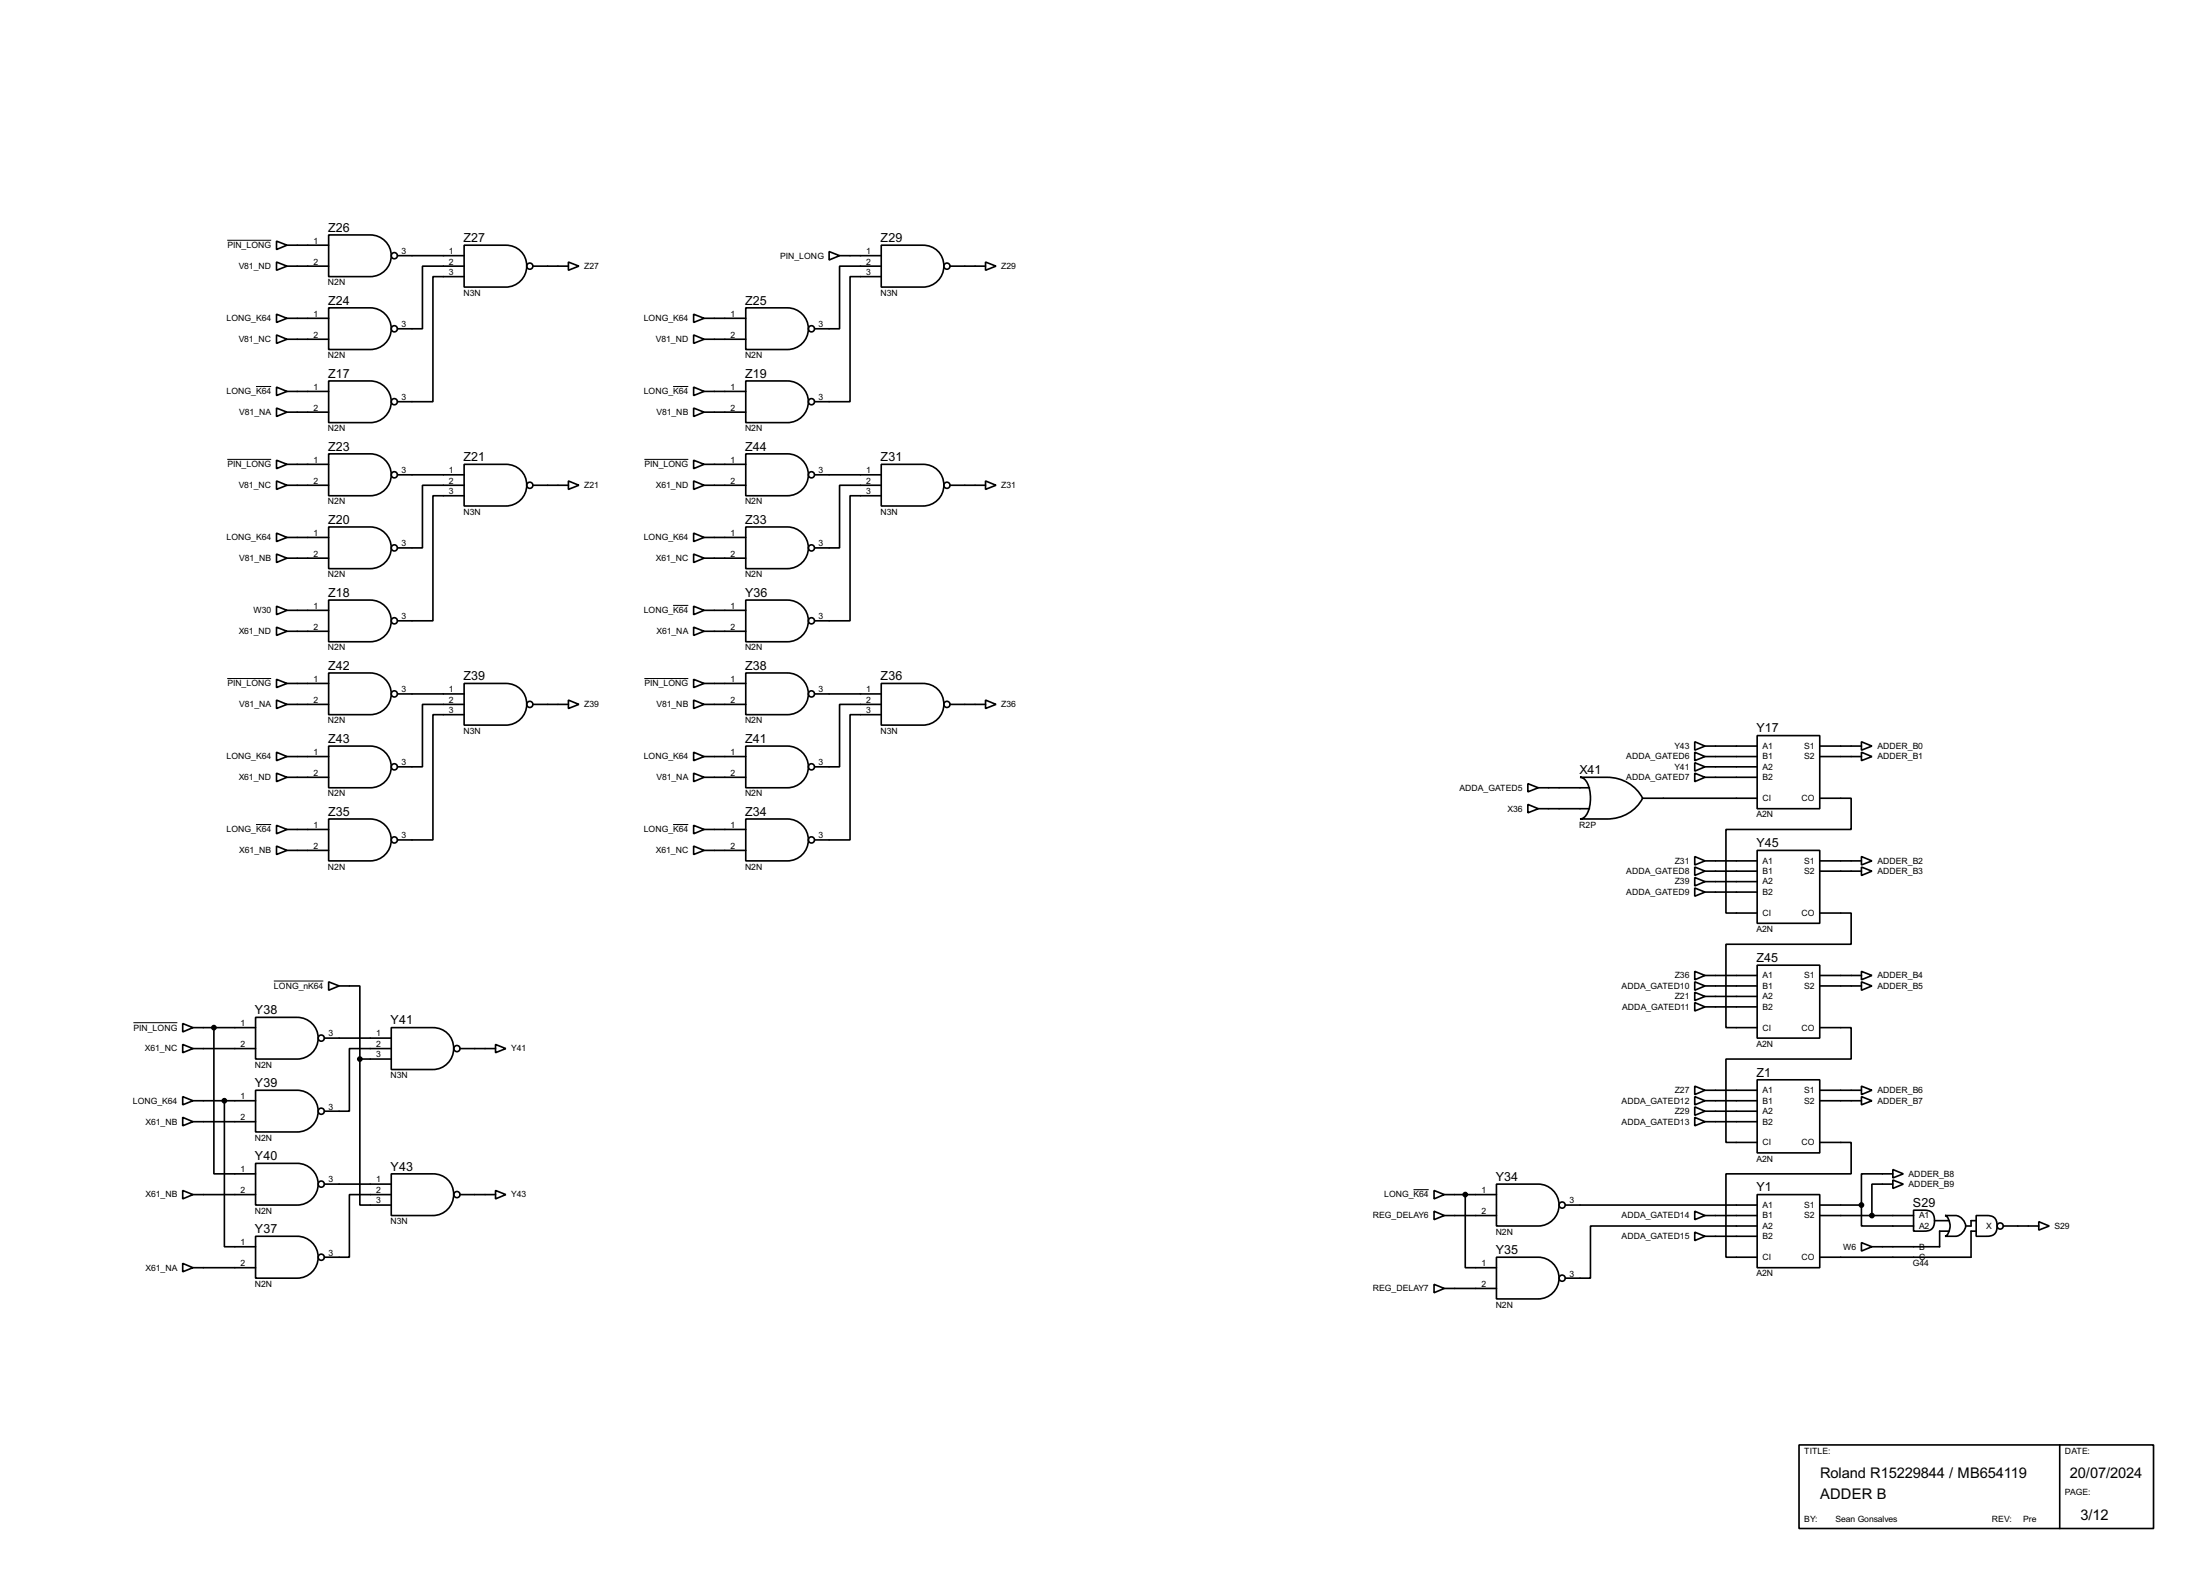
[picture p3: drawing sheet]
<svg xmlns="http://www.w3.org/2000/svg" width="536mm" height="383mm" viewBox="0 0 536 383" stroke-linecap="round" stroke-linejoin="round" font-family="sans-serif">
<g fill="none" stroke="#000" stroke-width=".4">
<path d="M67.4 58.7l2.5 1-2.5 1.1zM69.9 59.7h10.2M80.1 57.2h10.1a5.1 5.1 0 0 1 5.1 5.1 5.1 5.1 0 0 1-5.1 5.1h-10.1zM113.1 59.7h10.1a5.1 5.1 0 0 1 5.1 5.1 5.1 5.1 0 0 1-5.1 5.1h-10.1zM214.7 59.7h10.1a5.1 5.1 0 0 1 5.1 5.1 5.1 5.1 0 0 1-5.1 5.1h-10.1zM67.4 63.8l2.5 1-2.5 1zM67.4 76.5l2.5 1-2.5 1zM69.9 64.8h10.2M69.9 77.5h10.2M80.1 75h10.1a5.1 5.1 0 0 1 5.1 5 5.1 5.1 0 0 1-5.1 5.1h-10.1zM96.8 62.3h16.3M113.1 64.8h-10.2v15.3h-6.1"/>
<path d="M113.1 67.4h-7.6v30.4h-8.7M129.8 64.8h8.7M138.5 63.8l2.5 1-2.5 1zM169 76.5l2.5 1-2.5 1zM171.5 77.5h10.2M181.7 75h10.1a5.1 5.1 0 0 1 5.1 5 5.1 5.1 0 0 1-5.1 5.1h-10.1zM202 61.3l2.5 1-2.5 1zM204.5 62.3h10.2M214.7 64.8h-10.2v15.3h-6.1M214.7 67.4h-7.6v30.4h-8.7M231.4 64.8h8.7M240.1 63.8l2.5 1-2.5 1z"/>
<path d="M67.4 94.3l2.5 1-2.5 1zM67.4 81.6l2.5 1-2.5 1zM67.4 99.4l2.5 1-2.5 1zM69.9 95.3h10.2M69.9 82.6h10.2M80.1 92.8h10.1a5.1 5.1 0 0 1 5.1 5 5.1 5.1 0 0 1-5.1 5.1h-10.1zM169 94.3l2.5 1-2.5 1zM169 99.4l2.5 1-2.5 1zM169 81.6l2.5 1-2.5 1zM171.5 95.3h10.2M171.5 82.6h10.2M181.7 92.8h10.1a5.1 5.1 0 0 1 5.1 5 5.1 5.1 0 0 1-5.1 5.1h-10.1z"/>
<path d="M67.4 112.1l2.5 1-2.5 1zM67.4 117.1l2.5 1.1-2.5 1zM69.9 113.1h10.2M69.9 118.2h10.2M69.9 100.4h10.2M80.1 110.5h10.1a5.1 5.1 0 0 1 5.1 5.1 5.1 5.1 0 0 1-5.1 5.1h-10.1zM96.8 115.6h16.3M113.1 113.1h10.1a5.1 5.1 0 0 1 5.1 5 5.1 5.1 0 0 1-5.1 5.1h-10.1zM113.1 118.2h-10.2v15.2h-6.1M129.8 118.2h8.7M138.5 117.1l2.5 1.1-2.5 1zM169 112.1l2.5 1-2.5 1z"/>
<path d="M169 117.1l2.5 1.1-2.5 1zM171.5 113.1h10.2M171.5 118.2h10.2M171.5 100.4h10.2M181.7 110.5h10.1a5.1 5.1 0 0 1 5.1 5.1 5.1 5.1 0 0 1-5.1 5.1h-10.1zM198.4 115.6h16.3M214.7 113.1h10.1a5.1 5.1 0 0 1 5.1 5 5.1 5.1 0 0 1-5.1 5.1h-10.1zM214.7 118.2h-10.2v15.2h-6.1M231.4 118.2h8.7M240.1 117.1l2.5 1.1-2.5 1zM67.4 129.8l2.5 1.1-2.5 1zM67.4 134.9l2.5 1-2.5 1.1z"/>
<path d="M69.9 135.9h10.2M69.9 130.9h10.2M80.1 128.3h10.1a5.1 5.1 0 0 1 5.1 5.1 5.1 5.1 0 0 1-5.1 5.1h-10.1zM113.1 120.7h-7.6v30.5h-8.7M169 134.9l2.5 1-2.5 1.1zM169 129.8l2.5 1.1-2.5 1zM171.5 135.9h10.2M171.5 130.9h10.2M181.7 128.3h10.1a5.1 5.1 0 0 1 5.1 5.1 5.1 5.1 0 0 1-5.1 5.1h-10.1zM214.7 120.7h-7.6v30.5h-8.7M67.4 152.7l2.5 1-2.5 1zM67.4 147.6l2.5 1-2.5 1.1z"/>
<path d="M69.9 153.7h10.2M69.9 148.6h10.2M80.1 146.1h10.1a5.1 5.1 0 0 1 5.1 5.1 5.1 5.1 0 0 1-5.1 5.1h-10.1zM169 152.7l2.5 1-2.5 1zM169 147.6l2.5 1-2.5 1.1zM171.5 153.7h10.2M171.5 148.6h10.2M181.7 146.1h10.1a5.1 5.1 0 0 1 5.1 5.1 5.1 5.1 0 0 1-5.1 5.1h-10.1zM67.4 165.4l2.5 1-2.5 1zM67.4 170.5l2.5 1-2.5 1zM69.9 166.4h10.2M69.9 171.5h10.2"/>
<path d="M80.1 163.9h10.1a5.1 5.1 0 0 1 5.1 5 5.1 5.1 0 0 1-5.1 5.1h-10.1zM96.8 169h16.3M113.1 166.4h10.1a5.1 5.1 0 0 1 5.1 5.1 5.1 5.1 0 0 1-5.1 5.1h-10.1zM113.1 171.5h-10.2v15.2h-6.1M113.1 174h-7.6v30.5h-8.7M129.8 171.5h8.7M138.5 170.5l2.5 1-2.5 1zM169 165.4l2.5 1-2.5 1zM169 170.5l2.5 1-2.5 1zM171.5 166.4h10.2M171.5 171.5h10.2M181.7 163.9h10.1a5.1 5.1 0 0 1 5.1 5 5.1 5.1 0 0 1-5.1 5.1h-10.1z"/>
<path d="M198.4 169h16.3M214.7 166.4h10.1a5.1 5.1 0 0 1 5.1 5.1 5.1 5.1 0 0 1-5.1 5.1h-10.1zM214.7 171.5h-10.2v15.2h-6.1M214.7 174h-7.6v30.5h-8.7M231.4 171.5h8.7M240.1 170.5l2.5 1-2.5 1zM428 179.1h15.3v17.8h-15.3zM67.4 188.3l2.5 1-2.5 1zM67.4 183.2l2.5 1-2.5 1zM69.9 184.2h10.2M69.9 189.3h10.2M80.1 181.7h10.1a5.1 5.1 0 0 1 5.1 5 5.1 5.1 0 0 1-5.1 5.1h-10.1z"/>
<path d="M80.1 199.4h10.1a5.1 5.1 0 0 1 5.1 5.1 5.1 5.1 0 0 1-5.1 5.1h-10.1zM169 188.3l2.5 1-2.5 1zM169 183.2l2.5 1-2.5 1zM171.5 184.2h10.2M171.5 189.3h10.2M181.7 181.7h10.1a5.1 5.1 0 0 1 5.1 5 5.1 5.1 0 0 1-5.1 5.1h-10.1zM181.7 199.4h10.1a5.1 5.1 0 0 1 5.1 5.1 5.1 5.1 0 0 1-5.1 5.1h-10.1zM372.2 190.8l2.5 1-2.5 1zM372.2 195.9l2.5 1-2.5 1zM374.7 191.8h12.5M374.7 196.9h12.5M384.9 189.3h6.6a9.6 9.6 0 0 1 8.6 5.1 9.6 9.6 0 0 1-8.6 5h-6.6a3.2 3.2 0 0 0 2.3-3.1 7.7 7.7 0 0 0-1.3-6.6z"/>
<path d="M400.1 194.4h27.9M412.8 180.6l2.5 1.1-2.5 1zM412.8 183.2l2.5 1-2.5 1zM412.8 185.7l2.5 1-2.5 1.1zM412.8 188.3l2.5 1-2.5 1zM415.3 181.7h12.7M415.3 186.7h12.7M415.3 184.2h12.7M415.3 189.3h12.7M443.3 194.4h7.6v7.6h-30.5v20.3h7.6M443.3 181.7h10.1M443.3 184.2h10.1"/>
<path d="M453.4 180.6l2.6 1.1-2.6 1zM453.4 183.2l2.6 1-2.6 1zM67.4 201l2.5 1-2.5 1zM67.4 206l2.5 1.1-2.5 1zM69.9 207.1h10.2M69.9 202h10.2M169 206l2.5 1.1-2.5 1zM169 201l2.5 1-2.5 1zM171.5 207.1h10.2M171.5 202h10.2M412.8 208.6l2.5 1-2.5 1zM412.8 211.1l2.5 1-2.5 1.1z"/>
<path d="M412.8 213.7l2.5 1-2.5 1zM412.8 216.2l2.5 1-2.5 1zM415.3 209.6h12.7M415.3 214.7h12.7M415.3 212.1h12.7M415.3 217.2h12.7M428 207.1h15.3v17.7h-15.3zM443.3 209.6h10.1M443.3 212.1h10.1M453.4 208.6l2.6 1-2.6 1zM453.4 211.1l2.6 1-2.6 1.1zM80.1 239.1l2.5 1-2.5 1z"/>
<path d="M412.8 236.5l2.5 1-2.5 1.1zM412.8 239.1l2.5 1-2.5 1zM415.3 237.5h12.7M428 235h15.3v17.8h-15.3zM443.3 222.3h7.6v7.6h-30.5v20.3h7.6M443.3 237.5h10.1M453.4 236.5l2.6 1-2.6 1.1zM453.4 239.1l2.6 1-2.6 1zM44.5 254.3l2.5 1-2.5 1zM44.5 249.2l2.5 1-2.5 1.1zM47 255.3h15.3M47 250.2h15.3"/>
<path d="M52.1 250.2v35.6h10.2M62.3 247.7h10.1a5.1 5.1 0 0 1 5.1 5.1 5.1 5.1 0 0 1-5.1 5.1h-10.1zM79 252.8h16.3M82.6 240.1h5.1v17.8M87.7 257.9v35.5h7.6M87.7 257.9h7.6M95.3 250.2h10.2a5.1 5.1 0 0 1 5 5.1 5.1 5.1 0 0 1-5 5.1h-10.2zM95.3 255.3h-10.2v15.3h-6.1M112.1 255.3h8.6M120.7 254.3l2.5 1-2.5 1zM412.8 241.6l2.5 1-2.5 1zM412.8 244.1l2.5 1.1-2.5 1z"/>
<path d="M415.3 240.1h12.7M415.3 242.6h12.7M415.3 245.2h12.7M443.3 250.2h7.6v7.7h-30.5v20.3h7.6M443.3 240.1h10.1M44.5 272.1l2.5 1-2.5 1zM44.5 267l2.5 1-2.5 1zM47 268h15.3M47 273.1h15.3M54.7 268v35.6h7.6M62.3 265.5h10.1a5.1 5.1 0 0 1 5.1 5 5.1 5.1 0 0 1-5.1 5.1h-10.1zM412.8 264.5l2.5 1-2.5 1z"/>
<path d="M412.8 267l2.5 1-2.5 1zM412.8 269.5l2.5 1.1-2.5 1zM412.8 272.1l2.5 1-2.5 1zM415.3 265.5h12.7M415.3 268h12.7M415.3 270.6h12.7M415.3 273.1h12.7M428 262.9h15.3v17.8h-15.3zM443.3 278.2h7.6v7.6h-30.5v20.3h7.6M443.3 265.5h10.1M443.3 268h10.1M453.4 264.5l2.6 1-2.6 1z"/>
<path d="M453.4 267l2.6 1-2.6 1zM44.5 289.9l2.5 1-2.5 1zM47 290.9h15.3M62.3 283.3h10.1a5.1 5.1 0 0 1 5.1 5 5.1 5.1 0 0 1-5.1 5.1h-10.1zM79 288.3h16.3M95.3 285.8h10.2a5.1 5.1 0 0 1 5 5.1 5.1 5.1 0 0 1-5 5.1h-10.2zM95.3 290.9h-10.2v15.2h-6.1M112.1 290.9h8.6M120.7 289.9l2.5 1-2.5 1zM349.3 289.9l2.5 1-2.5 1zM349.3 294.9l2.5 1.1-2.5 1zM351.8 296h12.7"/>
<path d="M351.8 290.9h12.7M356.9 290.9v17.8h7.6M364.5 288.3h10.2a5.1 5.1 0 0 1 5.1 5.1 5.1 5.1 0 0 1-5.1 5.1h-10.2zM381.3 293.4h46.7M412.8 294.9l2.5 1.1-2.5 1zM415.3 296h12.7M428 290.9h15.3v17.8h-15.3zM428 298.5h-40.6v12.7h-6.1M443.3 293.4h10.1M443.3 296h22.8M453.4 293.4v5.1h12.7M461.1 284.8l2.5 1-2.5 1z"/>
<path d="M461.1 287.3l2.5 1-2.5 1.1zM461.1 285.8h-7.7v7.6M461.1 288.3h-5.1v7.7M466.1 294.7a7.6 7.6 0 0 1 4.2 .3 3.1 3.1 0 0 1 0 4.4 7.6 7.6 0 0 1-4.2 .4zM471.2 297.2h3.6M473.8 296h2.5a2.52 2.52 0 0 1 2.4 2.2 2.52 2.52 0 0 1-1.8 2.7l-3.1 .1a3.2 3.2 0 0 0 .8-4.1l-.5-.8zM474.8 299.8h-2.3v3.8h-16.5M481.4 296a7.6 7.6 0 0 1 4.1 .3 3.1 3.1 0 0 1 0 4.4 7.7 7.7 0 0 1-4.1 .3zM481.4 299.8h-1.3v6.3h-36.8M481.4 297.2h-1.3v1.3h-1.3M488 298.5h8.6M496.6 297.5l2.6 1-2.6 1z"/>
<path d="M44.5 307.6l2.5 1.1-2.5 1zM47 308.7h15.3M62.3 301h10.1a5.1 5.1 0 0 1 5.1 5.1 5.1 5.1 0 0 1-5.1 5.1h-10.1zM349.3 312.7l2.5 1-2.5 1.1zM351.8 313.7h12.7M364.5 306.1h10.2a5.1 5.1 0 0 1 5.1 5.1 5.1 5.1 0 0 1-5.1 5.1h-10.2zM412.8 300l2.5 1-2.5 1.1zM415.3 301h12.7M453.4 302.6l2.6 1-2.6 1zM438.2 351.8h86.4v20.4h-86.4zM501.7 351.8v20.4"/>
<circle cx="96" cy="62.3" r=".75"/>
<circle cx="129" cy="64.8" r=".75"/>
<circle cx="230.6" cy="64.8" r=".75"/>
<circle cx="96" cy="80.1" r=".75"/>
<circle cx="96" cy="97.8" r=".75"/>
<circle cx="197.6" cy="80.1" r=".75"/>
<circle cx="197.6" cy="97.8" r=".75"/>
<circle cx="96" cy="115.6" r=".75"/>
<circle cx="129" cy="118.2" r=".75"/>
<circle cx="197.6" cy="115.6" r=".75"/>
<circle cx="230.6" cy="118.2" r=".75"/>
<circle cx="96" cy="133.4" r=".75"/>
<circle cx="197.6" cy="133.4" r=".75"/>
<circle cx="96" cy="151.2" r=".75"/>
<circle cx="197.6" cy="151.2" r=".75"/>
<circle cx="96" cy="169" r=".75"/>
<circle cx="129" cy="171.5" r=".75"/>
<circle cx="197.6" cy="169" r=".75"/>
<circle cx="230.6" cy="171.5" r=".75"/>
<circle cx="96" cy="186.7" r=".75"/>
<circle cx="197.6" cy="186.7" r=".75"/>
<circle cx="96" cy="204.5" r=".75"/>
<circle cx="197.6" cy="204.5" r=".75"/>
<circle cx="78.2" cy="252.8" r=".75"/>
<circle cx="111.3" cy="255.3" r=".75"/>
<circle cx="78.2" cy="270.6" r=".75"/>
<circle cx="78.2" cy="288.3" r=".75"/>
<circle cx="111.3" cy="290.9" r=".75"/>
<circle cx="380.5" cy="293.4" r=".75"/>
<circle cx="487.2" cy="298.5" r=".75"/>
<circle cx="78.2" cy="306.1" r=".75"/>
<circle cx="380.5" cy="311.2" r=".75"/>
</g>
<g fill="none" stroke="#000" stroke-width=".24">
<path d="M55.4 58.5h10.7M62.4 94.1h3.7M164 94.1h3.7M55.4 111.9h10.7M157 111.9h10.7M164 147.4h3.7M55.4 165.2h10.7M157 165.2h10.7M62.4 200.8h3.7M164 200.8h3.7M66.7 238.9h12.1M32.5 249h10.7"/>
<path d="M344.3 289.7h3.7"/>
</g>
<g fill="#000" stroke="#000" stroke-width=".4">
<circle cx="52.1" cy="250.2" r=".5"/>
<circle cx="87.6" cy="257.9" r=".5"/>
<circle cx="54.6" cy="268" r=".5"/>
<circle cx="356.9" cy="290.9" r=".5"/>
<circle cx="453.4" cy="293.4" r=".5"/>
<circle cx="455.9" cy="296" r=".5"/>
</g>
<g font-size="4">
<text x="443.3" y="360">Roland R15229844 / MB654119</text>
<text x="504.2" y="360">20/07/2024</text>
<text x="443.3" y="365.1">ADDER B</text>
<text x="506.8" y="370.1">3/12</text>
</g>
<g font-size="3.4">
<text x="79.9" y="56.4">Z26</text>
<text x="112.9" y="58.9">Z27</text>
<text x="214.5" y="58.9">Z29</text>
<text x="79.9" y="74.1">Z24</text>
<text x="181.5" y="74.1">Z25</text>
<text x="79.9" y="92">Z17</text>
<text x="181.5" y="92">Z19</text>
<text x="79.9" y="109.7">Z23</text>
<text x="112.9" y="112.2">Z21</text>
<text x="181.5" y="109.7">Z44</text>
<text x="214.5" y="112.2">Z31</text>
<text x="79.9" y="127.5">Z20</text>
<text x="181.5" y="127.5">Z33</text>
<text x="79.9" y="145.3">Z18</text>
<text x="181.5" y="145.3">Y36</text>
<text x="79.9" y="163">Z42</text>
<text x="112.9" y="165.6">Z39</text>
<text x="181.5" y="163">Z38</text>
<text x="214.5" y="165.6">Z36</text>
<text x="427.9" y="178.3">Y17</text>
<text x="79.9" y="180.9">Z43</text>
<text x="181.5" y="180.9">Z41</text>
<text x="384.7" y="188.5">X41</text>
<text x="79.9" y="198.6">Z35</text>
<text x="181.5" y="198.6">Z34</text>
<text x="427.9" y="206.3">Y45</text>
<text x="427.9" y="234.2">Z45</text>
<text x="62.1" y="246.9">Y38</text>
<text x="95.2" y="249.4">Y41</text>
<text x="427.9" y="262.1">Z1</text>
<text x="62.1" y="264.7">Y39</text>
<text x="62.1" y="282.5">Y40</text>
<text x="95.2" y="285">Y43</text>
<text x="364.4" y="287.5">Y34</text>
<text x="427.9" y="290.1">Y1</text>
<text x="466" y="293.9">S29</text>
<text x="62.1" y="300.2">Y37</text>
<text x="364.4" y="305.3">Y35</text>
</g>
<g font-size="2.4">
<text x="76.4" y="59.3">1</text>
<text x="55.4" y="60.4">PIN_LONG</text>
<text x="58.1" y="65.5">V81_ND</text>
<text x="76.4" y="64.4">2</text>
<text x="97.8" y="61.9">3</text>
<text x="109.4" y="61.9">1</text>
<text x="109.4" y="64.4">2</text>
<text x="142.3" y="65.5">Z27</text>
<text x="190" y="62.9">PIN_LONG</text>
<text x="211" y="61.9">1</text>
<text x="211" y="64.4">2</text>
<text x="243.9" y="65.5">Z29</text>
<text x="79.9" y="69.5">N2N</text>
<text x="109.4" y="67">3</text>
<text x="112.9" y="72">N3N</text>
<text x="211" y="67">3</text>
<text x="214.5" y="72">N3N</text>
<text x="76.4" y="77.1">1</text>
<text x="178" y="77.1">1</text>
<text x="55.2" y="78.2">LONG_K64</text>
<text x="58.1" y="83.3">V81_NC</text>
<text x="76.4" y="82.2">2</text>
<text x="97.8" y="79.7">3</text>
<text x="156.8" y="78.2">LONG_K64</text>
<text x="159.7" y="83.3">V81_ND</text>
<text x="178" y="82.2">2</text>
<text x="199.4" y="79.7">3</text>
<text x="79.9" y="87.2">N2N</text>
<text x="181.5" y="87.2">N2N</text>
<text x="55.2" y="96">LONG_K64</text>
<text x="76.4" y="94.9">1</text>
<text x="156.8" y="96">LONG_K64</text>
<text x="178" y="94.9">1</text>
<text x="58.3" y="101">V81_NA</text>
<text x="76.4" y="100">2</text>
<text x="97.8" y="97.4">3</text>
<text x="159.9" y="101">V81_NB</text>
<text x="178" y="100">2</text>
<text x="199.4" y="97.4">3</text>
<text x="79.9" y="105">N2N</text>
<text x="181.5" y="105">N2N</text>
<text x="55.4" y="113.7">PIN_LONG</text>
<text x="76.4" y="112.7">1</text>
<text x="157" y="113.7">PIN_LONG</text>
<text x="178" y="112.7">1</text>
<text x="58.1" y="118.9">V81_NC</text>
<text x="76.4" y="117.8">2</text>
<text x="97.8" y="115.2">3</text>
<text x="109.4" y="115.2">1</text>
<text x="109.4" y="117.8">2</text>
<text x="142.3" y="118.9">Z21</text>
<text x="159.7" y="118.9">X61_ND</text>
<text x="178" y="117.8">2</text>
<text x="199.4" y="115.2">3</text>
<text x="211" y="115.2">1</text>
<text x="211" y="117.8">2</text>
<text x="243.9" y="118.9">Z31</text>
<text x="79.9" y="122.8">N2N</text>
<text x="109.4" y="120.3">3</text>
<text x="112.9" y="125.3">N3N</text>
<text x="181.5" y="122.8">N2N</text>
<text x="211" y="120.3">3</text>
<text x="214.5" y="125.3">N3N</text>
<text x="55.2" y="131.6">LONG_K64</text>
<text x="76.4" y="130.5">1</text>
<text x="156.8" y="131.6">LONG_K64</text>
<text x="178" y="130.5">1</text>
<text x="58.3" y="136.6">V81_NB</text>
<text x="76.4" y="135.5">2</text>
<text x="97.8" y="133">3</text>
<text x="159.7" y="136.6">X61_NC</text>
<text x="178" y="135.5">2</text>
<text x="199.4" y="133">3</text>
<text x="79.9" y="140.5">N2N</text>
<text x="181.5" y="140.5">N2N</text>
<text x="61.7" y="149.3">W30</text>
<text x="76.4" y="148.2">1</text>
<text x="156.8" y="149.3">LONG_K64</text>
<text x="178" y="148.2">1</text>
<text x="58.1" y="154.4">X61_ND</text>
<text x="76.4" y="153.3">2</text>
<text x="97.8" y="150.8">3</text>
<text x="159.9" y="154.4">X61_NA</text>
<text x="178" y="153.3">2</text>
<text x="199.4" y="150.8">3</text>
<text x="79.9" y="158.4">N2N</text>
<text x="181.5" y="158.4">N2N</text>
<text x="55.4" y="167.1">PIN_LONG</text>
<text x="76.4" y="166">1</text>
<text x="157" y="167.1">PIN_LONG</text>
<text x="178" y="166">1</text>
<text x="58.3" y="172.2">V81_NA</text>
<text x="76.4" y="171.1">2</text>
<text x="97.8" y="168.6">3</text>
<text x="109.4" y="168.6">1</text>
<text x="109.4" y="171.1">2</text>
<text x="109.4" y="173.6">3</text>
<text x="142.3" y="172.2">Z39</text>
<text x="159.9" y="172.2">V81_NB</text>
<text x="178" y="171.1">2</text>
<text x="199.4" y="168.6">3</text>
<text x="211" y="168.6">1</text>
<text x="211" y="171.1">2</text>
<text x="211" y="173.6">3</text>
<text x="243.9" y="172.2">Z36</text>
<text x="79.9" y="176.1">N2N</text>
<text x="112.9" y="178.7">N3N</text>
<text x="181.5" y="176.1">N2N</text>
<text x="214.5" y="178.7">N3N</text>
<text x="55.2" y="184.9">LONG_K64</text>
<text x="76.4" y="183.8">1</text>
<text x="156.8" y="184.9">LONG_K64</text>
<text x="178" y="183.8">1</text>
<text x="396.1" y="184.9">ADDA_GATED6</text>
<text x="407.9" y="182.4">Y43</text>
<text x="429.3" y="182.4">A1</text>
<text x="429.3" y="184.9">B1</text>
<text x="439.5" y="184.9">S2</text>
<text x="439.5" y="182.4">S1</text>
<text x="457.3" y="182.4">ADDER_B0</text>
<text x="457.3" y="184.9">ADDER_B1</text>
<text x="58.1" y="190">X61_ND</text>
<text x="76.4" y="188.9">2</text>
<text x="97.8" y="186.3">3</text>
<text x="159.9" y="190">V81_NA</text>
<text x="178" y="188.9">2</text>
<text x="199.4" y="186.3">3</text>
<text x="396.1" y="190">ADDA_GATED7</text>
<text x="407.9" y="187.4">Y41</text>
<text x="429.3" y="187.4">A2</text>
<text x="429.3" y="190">B2</text>
<text x="79.9" y="193.9">N2N</text>
<text x="181.5" y="193.9">N2N</text>
<text x="355.5" y="192.5">ADDA_GATED5</text>
<text x="367.2" y="197.6">X36</text>
<text x="429.3" y="195.1">CI</text>
<text x="438.8" y="195.1">CO</text>
<text x="55.2" y="202.7">LONG_K64</text>
<text x="76.4" y="201.6">1</text>
<text x="156.8" y="202.7">LONG_K64</text>
<text x="178" y="201.6">1</text>
<text x="384.7" y="201.5">R2P</text>
<text x="427.8" y="199">A2N</text>
<text x="58.3" y="207.8">X61_NB</text>
<text x="76.4" y="206.7">2</text>
<text x="97.8" y="204.1">3</text>
<text x="159.7" y="207.8">X61_NC</text>
<text x="178" y="206.7">2</text>
<text x="199.4" y="204.1">3</text>
<text x="79.9" y="211.7">N2N</text>
<text x="181.5" y="211.7">N2N</text>
<text x="396.1" y="212.8">ADDA_GATED8</text>
<text x="407.9" y="210.3">Z31</text>
<text x="407.9" y="215.4">Z39</text>
<text x="429.3" y="210.3">A1</text>
<text x="429.3" y="215.4">A2</text>
<text x="429.3" y="212.8">B1</text>
<text x="439.5" y="212.8">S2</text>
<text x="439.5" y="210.3">S1</text>
<text x="457.3" y="210.3">ADDER_B2</text>
<text x="457.3" y="212.8">ADDER_B3</text>
<text x="396.1" y="217.9">ADDA_GATED9</text>
<text x="429.3" y="217.9">B2</text>
<text x="427.8" y="226.9">A2N</text>
<text x="429.3" y="223">CI</text>
<text x="438.8" y="223">CO</text>
<text x="407.9" y="238.2">Z36</text>
<text x="429.3" y="238.2">A1</text>
<text x="439.5" y="238.2">S1</text>
<text x="457.3" y="238.2">ADDER_B4</text>
<text x="66.7" y="240.8">LONG_nK64</text>
<text x="395" y="240.8">ADDA_GATED10</text>
<text x="395.1" y="245.9">ADDA_GATED11</text>
<text x="407.9" y="243.3">Z21</text>
<text x="429.3" y="243.3">A2</text>
<text x="429.3" y="240.8">B1</text>
<text x="429.3" y="245.9">B2</text>
<text x="439.5" y="240.8">S2</text>
<text x="457.3" y="240.8">ADDER_B5</text>
<text x="32.5" y="250.9">PIN_LONG</text>
<text x="58.6" y="249.8">1</text>
<text x="429.3" y="250.9">CI</text>
<text x="438.8" y="250.9">CO</text>
<text x="35.3" y="256">X61_NC</text>
<text x="58.6" y="254.9">2</text>
<text x="80.1" y="252.4">3</text>
<text x="91.6" y="252.4">1</text>
<text x="91.6" y="254.9">2</text>
<text x="91.6" y="257.5">3</text>
<text x="124.5" y="256">Y41</text>
<text x="427.8" y="254.9">A2N</text>
<text x="62.1" y="260">N2N</text>
<text x="95.1" y="262.5">N3N</text>
<text x="32.3" y="268.7">LONG_K64</text>
<text x="58.6" y="267.6">1</text>
<text x="395" y="268.7">ADDA_GATED12</text>
<text x="407.9" y="266.2">Z27</text>
<text x="429.3" y="266.2">A1</text>
<text x="429.3" y="268.7">B1</text>
<text x="439.5" y="268.7">S2</text>
<text x="439.5" y="266.2">S1</text>
<text x="457.3" y="266.2">ADDER_B6</text>
<text x="457.3" y="268.7">ADDER_B7</text>
<text x="35.4" y="273.8">X61_NB</text>
<text x="58.6" y="272.7">2</text>
<text x="80.1" y="270.2">3</text>
<text x="395" y="273.8">ADDA_GATED13</text>
<text x="407.9" y="271.3">Z29</text>
<text x="429.3" y="271.3">A2</text>
<text x="429.3" y="273.8">B2</text>
<text x="62.1" y="277.7">N2N</text>
<text x="429.3" y="278.9">CI</text>
<text x="438.8" y="278.9">CO</text>
<text x="58.6" y="285.4">1</text>
<text x="80.1" y="287.9">3</text>
<text x="91.6" y="287.9">1</text>
<text x="427.8" y="282.8">A2N</text>
<text x="464.9" y="286.5">ADDER_B8</text>
<text x="35.4" y="291.6">X61_NB</text>
<text x="58.6" y="290.5">2</text>
<text x="91.6" y="290.5">2</text>
<text x="91.6" y="293">3</text>
<text x="124.5" y="291.6">Y43</text>
<text x="337.1" y="291.6">LONG_K64</text>
<text x="360.9" y="290.5">1</text>
<text x="382.3" y="293">3</text>
<text x="464.9" y="289">ADDER_B9</text>
<text x="62.1" y="295.5">N2N</text>
<text x="95.1" y="298.1">N3N</text>
<text x="334.4" y="296.7">REG_DELAY6</text>
<text x="360.9" y="295.6">2</text>
<text x="395" y="296.7">ADDA_GATED14</text>
<text x="429.3" y="294.1">A1</text>
<text x="429.3" y="299.2">A2</text>
<text x="429.3" y="296.7">B1</text>
<text x="439.5" y="296.7">S2</text>
<text x="439.5" y="294.1">S1</text>
<text x="467.4" y="296.7">A1</text>
<text x="467.4" y="299.2">A2</text>
<text x="483.8" y="299.2">X</text>
<text x="500.4" y="299.2">S29</text>
<text x="58.6" y="303.2">1</text>
<text x="80.1" y="305.7">3</text>
<text x="364.3" y="300.6">N2N</text>
<text x="395" y="301.7">ADDA_GATED15</text>
<text x="429.3" y="301.7">B2</text>
<text x="449" y="304.3">W6</text>
<text x="467.4" y="304.3">B</text>
<text x="35.4" y="309.4">X61_NA</text>
<text x="58.6" y="308.3">2</text>
<text x="360.9" y="308.3">1</text>
<text x="382.3" y="310.8">3</text>
<text x="427.8" y="310.8">A2N</text>
<text x="429.3" y="306.8">CI</text>
<text x="438.8" y="306.8">CO</text>
<text x="465.9" y="308.2">G44</text>
<text x="467.4" y="306.8">C</text>
<text x="62.1" y="313.3">N2N</text>
<text x="334.4" y="314.4">REG_DELAY7</text>
<text x="360.9" y="313.3">2</text>
<text x="364.3" y="318.4">N2N</text>
<text x="439.5" y="354">TITLE:</text>
<text x="503" y="354">DATE:</text>
<text x="503" y="364.1">PAGE:</text>
<text x="439.5" y="370.4">BY:</text>
<text x="447.1" y="370.4">Sean Gonsalves</text>
<text x="485.2" y="370.4">REV:</text>
<text x="492.8" y="370.4">Pre</text>
</g>
</svg>
